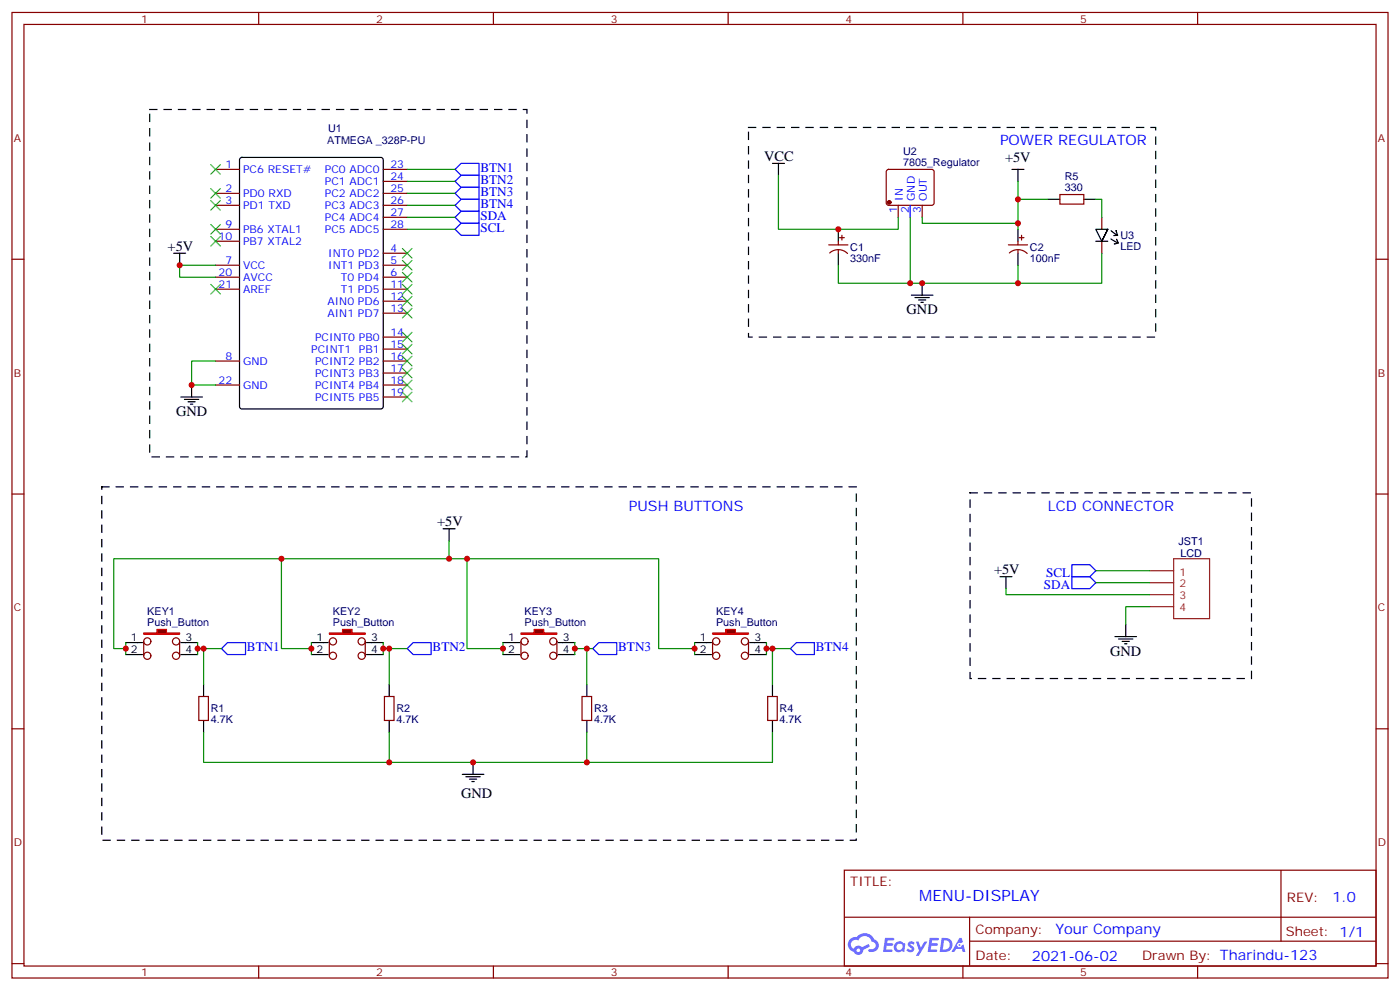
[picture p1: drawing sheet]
<svg xmlns="http://www.w3.org/2000/svg" width="412mm" height="292mm" viewBox="0 0 412 292" stroke-linecap="round" stroke-linejoin="round" font-family="sans-serif">
<g fill="none" stroke="#870000" stroke-width=".35">
<path d="M3.5 3.7h405.4v284.3h-405.4zM7.1 7.2h398.2v277.3h-398.2zM76.2 3.7v3.5M145.3 3.7v3.5M214.5 3.7v3.5M283.6 3.7v3.5M352.8 3.7v3.5M3.5 76.3h3.6M405.3 76.3h3.6M3.5 145.5h3.6M405.3 145.5h3.6M3.5 214.6h3.6"/>
<path d="M405.3 214.6h3.6M248.7 256.3h156.6v28.2h-156.6zM377.3 256.3v20.9M248.7 270.1h156.5M285.6 277.2h119.6M285.6 270.1v14.1M3.5 283.8h3.6M76.2 284.5v3.5M145.3 284.5v3.5M214.5 284.5v3.5M283.6 284.5v3.5M352.8 284.5v3.5"/>
<path d="M405.3 283.8h3.6"/>
</g>
<g fill="#5487ff">
<path d="M267.7 277.4a1.22 1.22 0 0 1 1.7 .3l-.4 .6a.47 .47 0 0 0-.3-.4 .47 .47 0 0 0-.5 .2l.1 .2a1.14 1.14 0 0 1 .8 1.7 1.14 1.14 0 0 1-1.9 0l-.2-.2 .5-.5 .7 .4a.29 .29 0 0 0 .3-.2 .29 .29 0 0 0-.2-.4 1.04 1.04 0 0 1-.6-1.7z"/>
<path d="M260.7 276.2h2.4l.3 .2-.2 .5h-1.8l-.1 .9h1.5l.3 .3-.3 .4h-1.6l-.2 1.1 1.7 .1 .2 .3-.2 .3h-2.6z"/>
<path d="M273.8 276.2h2.4l.3 .2-.1 .5h-1.8l-.2 .9h1.6l.3 .3-.4 .4h-1.6l-.1 1.1 1.7 .1 .2 .3-.2 .3h-2.6z"/>
<path d="M282.6 276.2h.7l.3 1.2-.6 .4a.69 .69 0 0 0-1 .2 .69 .69 0 0 0 .4 1 .69 .69 0 0 0 .9-.6l.5-.3 .6 2.2h-.8l-.2-.9h-1.8l-.5 .9h-.8z"/>
<path d="M269.8 277.3h.8l.6 1.8 1.1-1.8h.9l-2.6 4.2h-.8l.9-1.6z"/>
<path d="M277.4 276.2l-.6 4.1h1.3a2.11 2.11 0 0 0 2.5-2.1 2.11 2.11 0 0 0-2.5-2zM278.1 276.9a1.39 1.39 0 0 1 1.7 1.4 1.39 1.39 0 0 1-1.8 1.3h-.3z"/>
<path d="M263.7 277.8a1.54 1.54 0 0 0-.1 2.2 1.54 1.54 0 0 0 2.2 .1l.6 .2 .3-2.3-.2-.2h-.4a1.49 1.49 0 0 0-2.4 0zM264 278.8a.94 .94 0 0 1 1.8 0 .94 .94 0 0 1-1.8 0z"/>
<path d="M250.4 276.6a2.18 2.18 0 0 0 1.1 3.7 1.44 1.44 0 0 0 1.6 .9 1.44 1.44 0 0 0 1.2-1.5l2-1-.5-.7-1.9 .9a1.47 1.47 0 0 0-2.4 .5 1.39 1.39 0 0 1-.7-2 1.39 1.39 0 0 1 2-.4 2.12 2.12 0 0 1 2.2-1.3 2.12 2.12 0 0 1 1.9 1.7 1.14 1.14 0 0 1 1.1 1.4 1.14 1.14 0 0 1-1.7 .7 .43 .43 0 0 0-.5 .4 .43 .43 0 0 0 .4 .4 1.98 1.98 0 0 0 2.5-1.2 1.98 1.98 0 0 0-1.2-2.5 3.1 3.1 0 0 0-5.3-.7l-.9 .1zM252.3 279.9a.55 .55 0 0 1 1.1 0 .55 .55 0 0 1-1.1 0z"/>
<circle cx="282.6" cy="278.3" r=".26"/>
</g>
<path d="M70.8 46.6l.5-.2h40.9l.6 .4 .1 72.9-.5 .7h-41.1l-.7-.4v-72.9zM294.6 169.8h3.5M296.3 169.8v3.6M37 189.2h3.6M37 192.8h3.6M328.4 187.5h6.4M329.5 188.2h4.2M330.6 188.9h2.1M331.3 189.6h.7M331.6 183.9v3.6" fill="none" stroke="#000" stroke-width=".35"/>
<g fill="none" stroke="#870000" stroke-width=".35">
<path d="M63.5 49.9h7.1M63.5 56.9h7.1M112.9 49.9h7M112.9 56.9h7M112.9 53.4h7M63.5 60.5h7.1M63.5 78.1h7.1M63.5 67.5h7.1M63.5 71h7.1M112.9 60.5h7M112.9 74.6h7M112.9 78.1h7"/>
<path d="M112.9 67.5h7M112.9 64h7M63.5 81.6h7.1M63.5 85.2h7.1M112.9 81.6h7M112.9 85.2h7M112.9 88.7h7M112.9 92.2h7M112.9 99.3h7M63.5 106.3h7.1M63.5 113.4h7.1M112.9 106.3h7"/>
<path d="M112.9 102.8h7M112.9 109.9h7M112.9 113.4h7M112.9 116.9h7"/>
</g>
<path d="M338.7 168.1h7M338.7 171.6h7M338.7 175.1h7M338.7 178.6h7M345.7 164.5h10.6v17.7h-10.6z" fill="none" stroke="#8c2424" stroke-width=".35"/>
<path d="M119.9 64h14.2M119.9 67.5h14.2M296.3 173.4v1.7h42.4M322.8 168.1h15.9M322.8 171.6h15.9M338.7 178.6h-7.1v5.3" fill="none" stroke="#008700" stroke-width=".35"/>
<path d="M134.1 64l1.7-1.8h5.3v3.6h-5.3zM135.8 65.8h5.3v3.5h-5.3l-1.7-1.8zM315.7 169.8h5.3l1.8 1.8-1.8 1.8h-5.3zM315.7 166.3h5.3l1.8 1.8-1.8 1.7h-5.3z" fill="none" stroke="#00f" stroke-width=".35"/>
<path d="M42.3 186.4h3.9v-1.1h2.8v1.1h3.9v.4h-10.6z" fill="#870000" stroke="#f00" stroke-width=".35"/>
<g fill="none" stroke="#870000" stroke-width=".35">
<path d="M42.3 188.9v4.2M52.9 188.9v4.2"/>
<circle cx="43.4" cy="188.9" r="1.06"/>
<circle cx="43.4" cy="193.1" r="1.06"/>
<circle cx="51.9" cy="188.9" r="1.06"/>
<circle cx="51.9" cy="193.1" r="1.06"/>
</g>
<path d="M40.6 189.2h1.4M40.6 192.8h1.4M53.3 189.2h4.9M53.3 192.8h4.9M91.7 189.2h3.5M91.7 192.8h3.5" fill="none" stroke="#000" stroke-width=".35"/>
<path d="M97 186.4h3.9v-1.1h2.8v1.1h3.9v.4h-10.6z" fill="#870000" stroke="#f00" stroke-width=".35"/>
<g fill="none" stroke="#870000" stroke-width=".35">
<path d="M97 188.9v4.2M107.6 188.9v4.2"/>
<circle cx="98.1" cy="188.9" r="1.06"/>
<circle cx="98.1" cy="193.1" r="1.06"/>
<circle cx="106.5" cy="188.9" r="1.06"/>
<circle cx="106.5" cy="193.1" r="1.06"/>
</g>
<path d="M95.2 189.2h1.5M95.2 192.8h1.5M107.9 189.2h5M107.9 192.8h5M148.2 189.2h3.5M148.2 192.8h3.5" fill="none" stroke="#000" stroke-width=".35"/>
<path d="M153.5 186.4h3.8v-1.1h2.9v1.1h3.8v.4h-10.5z" fill="#870000" stroke="#f00" stroke-width=".35"/>
<g fill="none" stroke="#870000" stroke-width=".35">
<path d="M153.5 188.9v4.2M164 188.9v4.2"/>
<circle cx="154.5" cy="188.9" r="1.06"/>
<circle cx="154.5" cy="193.1" r="1.06"/>
<circle cx="163" cy="188.9" r="1.06"/>
<circle cx="163" cy="193.1" r="1.06"/>
</g>
<path d="M151.7 189.2h1.4M151.7 192.8h1.4M164.4 189.2h4.9M164.4 192.8h4.9M204.6 189.2h3.5M204.6 192.8h3.5" fill="none" stroke="#000" stroke-width=".35"/>
<path d="M209.9 186.4h3.9v-1.1h2.8v1.1h3.9v.4h-10.6z" fill="#870000" stroke="#f00" stroke-width=".35"/>
<g fill="none" stroke="#870000" stroke-width=".35">
<path d="M261.3 50.1l.5-.2h12.7l.5 .2 .2 .5-.1 9.4-.6 .5-13-.1-.4-.6v-9.2zM244.1 72.1h5.7M244.4 74.5a3.8 3.8 0 0 1 5.3 .2M246.9 71v1.1M246.9 73.5v1.1M247.3 70h1.4M248 69.3v1.4M264.6 60.5v3.5M271.6 60.5v3.5M297 72.1h5.7M297.3 74.5a3.8 3.8 0 0 1 5.3 .2M299.9 71v1.1"/>
<path d="M299.9 73.5v1.1M300.2 70h1.4M300.9 69.3v1.4M324.6 64v10.6M209.9 188.9v4.2M220.5 188.9v4.2M58.6 205.1h2.8v7.1h-2.8zM113.2 205.1h2.9v7.1h-2.9zM171.4 205.1h2.9v7.1h-2.9zM226.1 205.1h2.9v7.1h-2.9z"/>
<circle cx="211" cy="188.9" r="1.06"/>
<circle cx="211" cy="193.1" r="1.06"/>
<circle cx="219.4" cy="188.9" r="1.06"/>
<circle cx="219.4" cy="193.1" r="1.06"/>
</g>
<g fill="none" stroke="#000" stroke-width=".35">
<path d="M227.5 48.1h3.6M229.3 48.1v3.5M298.1 49.9h3.5M299.9 49.9v3.5M51.2 74.6h3.5M52.9 74.6v3.5M246.9 67.5v3.5M246.9 74.6v3.5M299.9 67.5v3.5M299.9 74.6v3.5M53.3 116.9h6.3M54.3 117.6h4.3"/>
<path d="M55.4 118.3h2.1M56.1 119h.7M56.4 113.4v3.5M130.5 155.7h3.6M132.3 155.7v3.5M208.1 189.2h1.4M208.1 192.8h1.4M220.8 189.2h5M220.8 192.8h5M60 201.6v3.5M60 212.2v3.5M114.7 201.6v3.5"/>
<path d="M114.7 212.2v3.5M172.9 201.6v3.5M172.9 212.2v3.5M227.5 201.6v3.5M227.5 212.2v3.5M136.2 228h6.3M137.2 228.7h4.3M138.3 229.4h2.1M139 230.2h.7M139.3 224.5v3.5"/>
</g>
<g fill="none" stroke="#008700" stroke-width=".35">
<path d="M119.9 49.9h14.2M119.9 53.4h14.2M119.9 56.9h14.2M63.5 78.1h-10.6v3.5h10.6M119.9 60.5h14.2M63.5 106.3h-7.1v7.1h7.1M132.3 159.2v5.3h-98.8v26.5h3.5M82.9 164.5v26.5h8.8M132.3 164.5h5.3v26.5h10.6M137.6 164.5h56.4v26.5h10.6v-1.8M37 189.2v3.6M58.2 189.2v3.6"/>
<path d="M58.2 191h7.1M60 191v10.6M91.7 189.2v3.6M112.9 191h7M112.9 189.2v3.6M114.7 191v10.6M148.2 189.2v3.6M169.3 191h5.3M169.3 189.2v3.6M172.9 191v10.6M204.6 191v1.8M225.8 191h7"/>
<path d="M225.8 189.2v3.6M227.5 191v10.6M60 215.7v8.8h167.5v-8.8M114.7 215.7v8.8M172.9 215.7v8.8"/>
</g>
<path d="M134.1 53.4l1.7-1.8h5.3v3.6h-5.3zM134.1 56.9l1.7-1.7h5.3v3.5h-5.3zM135.8 48.1h5.3v3.5h-5.3l-1.7-1.7zM134.1 60.5l1.7-1.8h5.3v3.5h-5.3zM268.1 60.5v3.5M65.3 191l1.7-1.8h5.3v3.6h-5.3zM119.9 191l1.8-1.8h5.3v3.6h-5.3zM174.6 191l1.8-1.8h5.3v3.6h-5.3zM232.8 191l1.8-1.8h5.3v3.6h-5.3z" fill="none" stroke="#00f" stroke-width=".35"/>
<circle cx="261.9" cy="59.6" r=".53" fill="#870000" stroke="#870000" stroke-width=".35"/>
<path d="M322.8 67.5h3.5l-1.7 3.5 1.7-3.5-1.7 3.5z" fill="#fff" stroke="#000" stroke-width=".35"/>
<path d="M308.7 58.7h3.5M319.3 58.7h3.5M322.8 71h3.5M327.3 70.4l2 1.2-.4-1.1M327.3 67.9l1.9 1.5-.4-1.4M329.1 69.3l-1 .1M329.2 71.6l-1 .2M268.5 86.9h6.3M269.5 87.6h4.3M270.6 88.3h2.1M271.3 89h.7M271.6 83.4v3.5" fill="none" stroke="#000" stroke-width=".35"/>
<path d="M229.3 51.6v15.9h35.3v-3.5M299.9 53.4v14.1M299.9 58.7h8.8M322.8 58.7h1.8v5.3M246.9 78.1v5.3h53v-5.3M268.1 64v19.4M271.6 64v1.8h28.3M324.6 74.6v8.8h-24.7" fill="none" stroke="#008700" stroke-width=".35"/>
<path d="M312.2 57.3h7.1v2.8h-7.1z" fill="none" stroke="#870000" stroke-width=".35"/>
<path d="M44.1 32.2h111.1v102.3h-111.1zM220.5 37.5h119.9v61.8h-119.9zM30 143.4h222.2v104h-222.2zM285.8 145.1h82.9v54.7h-82.9z" fill="none" stroke="#000" stroke-width=".35" stroke-dasharray="2.1 2.1"/>
<g fill="none" stroke="#3c3" stroke-width=".35">
<path d="M62.1 59.1l2.8 2.8M62.1 55.5l2.8 2.8M62.1 48.5l2.8 2.8M64.9 59.1l-2.8 2.8M64.9 55.5l-2.8 2.8M64.9 48.5l-2.8 2.8M62.1 69.6l2.8 2.9M62.1 66.1l2.8 2.8M64.9 69.6l-2.8 2.9M64.9 66.1l-2.8 2.8M118.5 73.2l2.9 2.8M118.5 76.7l2.9 2.8"/>
<path d="M121.4 73.2l-2.9 2.8M121.4 76.7l-2.9 2.8M62.1 83.7l2.8 2.9M64.9 83.7l-2.8 2.9M118.5 80.2l2.9 2.8M118.5 83.7l2.9 2.9M118.5 87.3l2.9 2.8M118.5 90.8l2.9 2.8M118.5 97.9l2.9 2.8M121.4 80.2l-2.9 2.8M121.4 83.7l-2.9 2.9M121.4 87.3l-2.9 2.8"/>
<path d="M121.4 90.8l-2.9 2.8M121.4 97.9l-2.9 2.8M118.5 101.4l2.9 2.8M118.5 104.9l2.9 2.8M118.5 108.4l2.9 2.9M118.5 112l2.9 2.8M118.5 115.5l2.9 2.8M121.4 101.4l-2.9 2.8M121.4 104.9l-2.9 2.8M121.4 108.4l-2.9 2.9M121.4 112l-2.9 2.8M121.4 115.5l-2.9 2.8"/>
</g>
<g fill="#c00">
<circle cx="37" cy="191" r=".88"/>
<circle cx="82.9" cy="164.5" r=".88"/>
<circle cx="91.7" cy="191" r=".88"/>
<circle cx="132.3" cy="164.5" r=".88"/>
<circle cx="148.2" cy="191" r=".88"/>
<circle cx="137.6" cy="164.5" r=".88"/>
<circle cx="204.6" cy="191" r=".88"/>
<circle cx="172.9" cy="224.5" r=".88"/>
<circle cx="114.7" cy="224.5" r=".88"/>
<circle cx="58.2" cy="191" r=".88"/>
<circle cx="169.3" cy="191" r=".88"/>
<circle cx="139.3" cy="224.5" r=".88"/>
<circle cx="225.8" cy="191" r=".88"/>
<circle cx="112.9" cy="191" r=".88"/>
<circle cx="60" cy="191" r=".88"/>
<circle cx="114.7" cy="191" r=".88"/>
<circle cx="172.9" cy="191" r=".88"/>
<circle cx="227.5" cy="191" r=".88"/>
<circle cx="56.4" cy="113.4" r=".88"/>
<circle cx="52.9" cy="78.1" r=".88"/>
<circle cx="246.9" cy="67.5" r=".88"/>
<circle cx="271.6" cy="83.4" r=".88"/>
<circle cx="299.9" cy="83.4" r=".88"/>
<circle cx="299.9" cy="65.8" r=".88"/>
<circle cx="268.1" cy="83.4" r=".88"/>
<circle cx="299.9" cy="58.7" r=".88"/>
</g>
<text font-size="4.6" fill="#00f" x="270.8" y="265.3">MENU-DISPLAY</text>
<g font-size="4.2">
<text x="225.1" y="47.4">VCC</text>
<text x="296.1" y="47.8">+5V</text>
<text x="49.4" y="73.9">+5V</text>
<text x="267.1" y="92.6">GND</text>
<text x="51.9" y="122.6">GND</text>
<text x="128.8" y="155">+5V</text>
<text x="292.8" y="169.1">+5V</text>
<text x="327" y="193.1">GND</text>
<text x="135.8" y="235.1">GND</text>
</g>
<g font-size="4.2" fill="#00f">
<text x="294.6" y="42.8">POWER REGULATOR</text>
<text x="185.2" y="150.4">PUSH BUTTONS</text>
<text x="308.7" y="150.4">LCD CONNECTOR</text>
<text x="392.5" y="265.5">1.0</text>
<text x="310.9" y="275.1">Your Company</text>
<text x="304" y="282.9">2021-06-02</text>
</g>
<g font-size="3.9" fill="#00f">
<text x="141.5" y="50.7">BTN1</text>
<text x="141.5" y="54.3">BTN2</text>
<text x="141.5" y="57.8">BTN3</text>
<text x="141.5" y="64.8">SDA</text>
<text x="141.5" y="61.3">BTN4</text>
<text x="141.5" y="68.4">SCL</text>
<text x="307.5" y="173.4">SDA</text>
<text x="308.1" y="169.8">SCL</text>
<text x="72.7" y="191.8">BTN1</text>
<text x="127.4" y="191.8">BTN2</text>
<text x="182.1" y="191.8">BTN3</text>
<text x="240.3" y="191.8">BTN4</text>
</g>
<g font-size="3.9" fill="#800">
<text x="250.5" y="260.8">TITLE:</text>
<text x="379.1" y="265.5">REV:</text>
<text x="287.4" y="275">Company:</text>
<text x="378.7" y="275.7">Sheet: 1/1</text>
<text x="287.4" y="282.7">Date:</text>
<text x="336.4" y="282.8">Drawn By: Tharindu-123</text>
</g>
<g font-size="3.2" fill="#800">
<text x="41.6" y="6.7">1</text>
<text x="110.8" y="6.7">2</text>
<text x="179.9" y="6.7">3</text>
<text x="249.1" y="6.7">4</text>
<text x="318.2" y="6.7">5</text>
<text x="4.1" y="41.8">A</text>
<text x="405.9" y="41.8">A</text>
<text x="4.1" y="110.9">B</text>
<text x="405.9" y="110.9">B</text>
<text x="4.1" y="180.1">C</text>
<text x="405.9" y="180.1">C</text>
<text x="4.1" y="249.2">D</text>
<text x="405.9" y="249.2">D</text>
<text x="41.6" y="287.5">1</text>
<text x="110.8" y="287.5">2</text>
<text x="179.9" y="287.5">3</text>
<text x="249.1" y="287.5">4</text>
<text x="318.2" y="287.5">5</text>
</g>
<g font-size="3.2" fill="#000080">
<text x="96.7" y="38.8">U1</text>
<text x="96.4" y="42.3">ATMEGA _328P-PU</text>
<text x="266" y="45.6">U2</text>
<text x="266" y="48.8">7805_Regulator</text>
<text x="313.6" y="53.1">R5</text>
<text x="313.6" y="56.2">330</text>
<text x="330.1" y="70.4">U3</text>
<text x="250.5" y="77.1">330nF</text>
<text x="250.5" y="73.9">C1</text>
<text x="303.4" y="77.1">100nF</text>
<text x="303.4" y="73.9">C2</text>
<text x="330.1" y="73.6">LED</text>
<text x="347.2" y="160.4">JST1</text>
<text x="347.7" y="163.9">LCD</text>
<text x="43.4" y="184.3">Push_Button</text>
<text x="43.4" y="181.1">KEY1</text>
<text x="98.1" y="184.3">Push_Button</text>
<text x="98.1" y="181.1">KEY2</text>
<text x="154.5" y="184.3">Push_Button</text>
<text x="154.5" y="181.1">KEY3</text>
<text x="211" y="184.3">Push_Button</text>
<text x="211" y="181.1">KEY4</text>
<text x="62.1" y="209.8">R1</text>
<text x="116.8" y="209.8">R2</text>
<text x="175" y="209.8">R3</text>
<text x="229.7" y="209.8">R4</text>
<text x="62.1" y="212.9">4.7K</text>
<text x="116.8" y="212.9">4.7K</text>
<text x="175" y="212.9">4.7K</text>
<text x="229.7" y="212.9">4.7K</text>
</g>
<g font-size="3.2" fill="#00f">
<text x="66.4" y="49.5">1</text>
<text x="71.6" y="50.9">PC6 RESET#</text>
<text x="95.7" y="50.9">PC0 ADC0</text>
<text x="115" y="49.5">23</text>
<text x="115" y="53.1">24</text>
<text x="66.4" y="56.6">2</text>
<text x="71.6" y="58">PD0 RXD</text>
<text x="95.7" y="54.5">PC1 ADC1</text>
<text x="95.7" y="58">PC2 ADC2</text>
<text x="115" y="56.6">25</text>
<text x="266" y="59.2" transform="rotate(-90 266 59.2)">IN</text>
<text x="269.5" y="59.2" transform="rotate(-90 269.5 59.2)">GND</text>
<text x="273" y="59.2" transform="rotate(-90 273 59.2)">OUT</text>
<text x="66.4" y="60.1">3</text>
<text x="71.6" y="61.5">PD1 TXD</text>
<text x="95.7" y="61.5">PC3 ADC3</text>
<text x="95.7" y="65.1">PC4 ADC4</text>
<text x="115" y="60.1">26</text>
<text x="115" y="63.6">27</text>
<text x="264.2" y="62.7" transform="rotate(-90 264.2 62.7)">1</text>
<text x="267.8" y="62.7" transform="rotate(-90 267.8 62.7)">2</text>
<text x="271.3" y="62.7" transform="rotate(-90 271.3 62.7)">3</text>
<text x="64.4" y="70.7">10</text>
<text x="66.4" y="67.2">9</text>
<text x="71.6" y="68.6">PB6 XTAL1</text>
<text x="95.7" y="68.6">PC5 ADC5</text>
<text x="115" y="67.2">28</text>
<text x="66.4" y="77.8">7</text>
<text x="71.6" y="72.1">PB7 XTAL2</text>
<text x="96.7" y="75.6">INT0 PD2</text>
<text x="115" y="74.2">4</text>
<text x="115" y="77.8">5</text>
<text x="64.4" y="81.3">20</text>
<text x="71.6" y="79.2">VCC</text>
<text x="71.6" y="82.7">AVCC</text>
<text x="96.7" y="79.2">INT1 PD3</text>
<text x="100.4" y="82.7">T0 PD4</text>
<text x="115" y="81.3">6</text>
<text x="64.4" y="84.8">21</text>
<text x="71.6" y="86.2">AREF</text>
<text x="96.4" y="89.7">AIN0 PD6</text>
<text x="100.4" y="86.2">T1 PD5</text>
<text x="115" y="84.8">11</text>
<text x="115" y="88.3">12</text>
<text x="96.4" y="93.3">AIN1 PD7</text>
<text x="115" y="91.9">13</text>
<text x="92.8" y="100.3">PCINT0 PB0</text>
<text x="115" y="98.9">14</text>
<text x="66.4" y="106">8</text>
<text x="71.6" y="107.4">GND</text>
<text x="91.7" y="103.9">PCINT1</text>
<text x="92.8" y="107.4">PCINT2 PB2</text>
<text x="105.7" y="103.9">PB1</text>
<text x="115" y="102.4">15</text>
<text x="115" y="106">16</text>
<text x="64.4" y="113">22</text>
<text x="92.8" y="110.9">PCINT3 PB3</text>
<text x="115" y="109.5">17</text>
<text x="115" y="113">18</text>
<text x="71.6" y="114.4">GND</text>
<text x="92.8" y="114.4">PCINT4 PB4</text>
<text x="92.8" y="118">PCINT5 PB5</text>
<text x="115" y="116.6">19</text>
</g>
<g font-size="3.2" fill="#8d2323">
<text x="347.5" y="169.5">1</text>
<text x="347.5" y="173">2</text>
<text x="347.5" y="176.5">3</text>
<text x="347.5" y="180.1">4</text>
</g>
<g font-size="3.2">
<text x="38.6" y="188.9">1</text>
<text x="54.7" y="188.9">3</text>
<text x="93.2" y="188.9">1</text>
<text x="109.4" y="188.9">3</text>
<text x="149.7" y="188.9">1</text>
<text x="165.8" y="188.9">3</text>
<text x="206.1" y="188.9">1</text>
<text x="222.2" y="188.9">3</text>
<text x="38.6" y="192.4">2</text>
<text x="54.7" y="192.4">4</text>
<text x="93.2" y="192.4">2</text>
<text x="109.4" y="192.4">4</text>
<text x="149.7" y="192.4">2</text>
<text x="165.8" y="192.4">4</text>
<text x="206.1" y="192.4">2</text>
<text x="222.2" y="192.4">4</text>
</g>
</svg>
